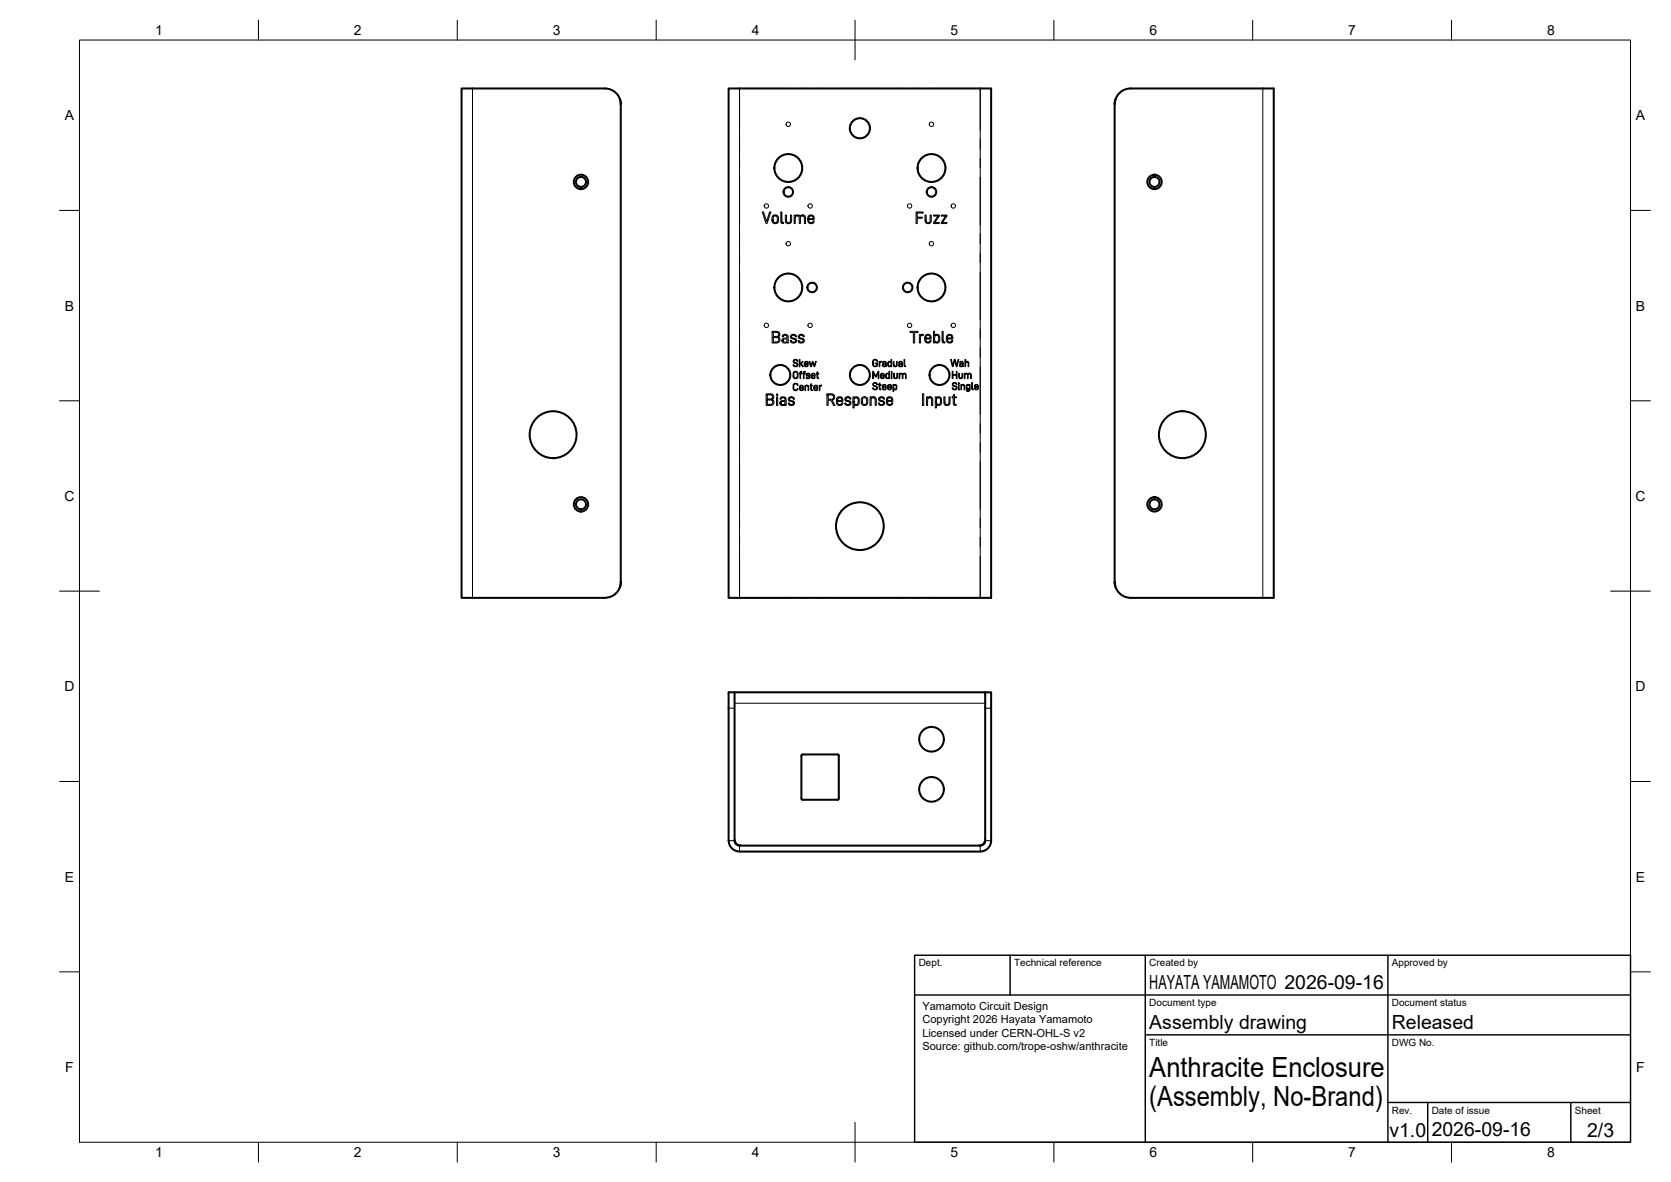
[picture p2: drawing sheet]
<svg xmlns="http://www.w3.org/2000/svg" width="420mm" height="297mm" viewBox="0 0 420 297" stroke-linecap="round" stroke-linejoin="round" font-family="sans-serif">
<!-- layer: Visible -->
<g fill="none" stroke="#000" stroke-width=".51">
<path d="M152.1 22.2h-36v128h36M152.1 22.2a4 4 0 0 1 4 4M155.8 24.8l.3 1.2v120.5M183.2 22.2h66v128h-66zM280.3 26.2a4 4 0 0 1 4-4h36v128h-36a4 4 0 0 1-4-4M280.5 24.8l-.2 1.2v120.5M156.1 146.5l-.3 1.1M156.1 146.2a4 4 0 0 1-4 4M280.3 146.5l.2 1.1M184.7 174v37.3M247.7 174v37.3M247.7 174h-64.5v37.3"/>
<path d="M247.7 174h1.5v37.3M201.8 189.6h8.8M201.8 189.6l-.3 .3v10.8M210.6 189.6l.3 .3v10.8M183.2 211.2a2.77 2.77 0 0 0 2.7 2.8h60.6a2.74 2.74 0 0 0 2.7-2.8M184.7 211a1.49 1.49 0 0 0 1.5 1.5M201.5 200.7l.3 .3M201.8 201h8.8M210.9 200.7l-.3 .3M247.7 211a1.49 1.49 0 0 1-1.5 1.5M247.7 211.2a1.26 1.26 0 0 1-1.2 1.3h-60.6a1.26 1.26 0 0 1-1.2-1.3"/>
<circle cx="216.2" cy="32.2" r="2.53"/>
<circle cx="146.1" cy="45.7" r="1.81"/>
<circle cx="146.1" cy="45.7" r="1.26"/>
<circle cx="198.2" cy="48.2" r="1.2"/>
<circle cx="198.2" cy="42.2" r="3.5"/>
<circle cx="234.2" cy="48.2" r="1.2"/>
<circle cx="234.2" cy="42.2" r="3.5"/>
<circle cx="290.3" cy="45.7" r="1.26"/>
<circle cx="290.3" cy="45.7" r="1.81"/>
<circle cx="198.2" cy="72.2" r="3.5"/>
<circle cx="204.2" cy="72.2" r="1.2"/>
<circle cx="228.2" cy="72.2" r="1.2"/>
<circle cx="234.2" cy="72.2" r="3.5"/>
<circle cx="196.2" cy="94.2" r="2.51"/>
<circle cx="216.2" cy="94.2" r="2.51"/>
<circle cx="236.2" cy="94.2" r="2.51"/>
<circle cx="139.1" cy="109.2" r="5.9"/>
<circle cx="297.3" cy="109.2" r="5.9"/>
<circle cx="146.1" cy="126.7" r="1.81"/>
<circle cx="146.1" cy="126.7" r="1.26"/>
<circle cx="216.2" cy="132.2" r="6"/>
<circle cx="290.3" cy="126.7" r="1.26"/>
<circle cx="290.3" cy="126.7" r="1.81"/>
<circle cx="234.2" cy="185.8" r="3.1"/>
<circle cx="234.2" cy="198.4" r="3.1"/>
</g>
<!-- layer: Visible Narrow -->
<g fill="none" stroke="#000" stroke-width=".25">
<path d="M118.8 22.2v128M156.1 26h.1M185.9 22.2v128M246.5 22.2v128M280.3 26h.1M317.5 22.2v128M156.1 146.5h.1M280.3 146.5h.1M183.2 178h1.5M184.7 176.7h63M247.7 178h1.5M183.2 211.3h1.5"/>
<path d="M185.9 212.5v1.5M246.5 212.5v1.5M247.7 211.3h1.5"/>
</g>
<!-- layer: Reference -->
<g fill="none" stroke="#000" stroke-width=".25">
<path d="M185.9 35v2.4M185.9 39.8v2.4M198.4 22.2h-12.5v10.4M200.7 22.2h2.4M205.5 22.2h2.4M210.2 22.2h12M224.5 22.2h2.4M229.3 22.2h2.4M234.1 22.2h12.4v10.4M246.5 35v2.4M246.5 39.8v2.4M185.9 44.6v11.9"/>
<path d="M185.9 58.9v2.3M191.7 53.3h.3l.7 2.4 .8-2.4h.3l-.9 2.9h-.3zM194.2 54.3l.6-.3 .8 .3 .1 1.1-.3 .7-.6 .1-.6-.3-.1-.6h.3l.1 .5 .3 .2 .5-.1 .2-.4-.1-.9-.3-.3-.6 .2-.1 .8h-.3zM196.3 53.3h.3v2.4l.1 .2h.3v.3l-.5-.1-.2-.3zM197.5 54h.3v1.7l.3 .3 .5-.1 .1-.3 .1-1.6h.3l-.1 1.6-.3 .5-.6 .1-.5-.3zM199.7 54h.3v.3l.3-.3h.4l.5 .4 .3-.4 .7 .1 .3 .5v1.6h-.3v-1.5l-.3-.4-.6 .2v1.7h-.3l-.1-1.8-.3-.1h-.4l-.2 .4v1.5h-.3zM203.3 54.2l.7-.2 .6 .4 .1 .8h-1.3l.1 .5 .3 .2h.4l.2-.4h.3l-.3 .6-.6 .1-.6-.3-.1-.9h1.3v-.5l-.3-.2h-.5l-.2 .7h-.3zM230.3 53.3h1.8v.2h-1.5v1.1h1.3v.2h-1.3v1.4h-.3zM232.6 54h.3v1.6l.4 .4 .4-.1 .1-.2 .1-1.7h.3v1.5l-.4 .6-.8 .1-.3-.4zM234.7 54h1.5v.3l-1.1 1.6h1.1v.3h-1.5v-.3l1.1-1.6h-1.1zM236.7 54h1.4v.3l-1.1 1.6h1.1v.3h-1.4v-.3l1.1-1.6h-1.1zM246.5 44.6v11.9"/>
<path d="M246.5 58.9v2.3M185.9 63.6v2.4M185.9 68.4v11.9M246.5 63.6v2.4M246.5 68.4v11.9M185.9 82.7v2.4M185.9 87.4v2.4M185.9 92.2v11.9M192.6 99h1.4l.5 .3v.7l-.4 .4 .5 .4v.5l-.3 .5-1.7 .1v-1.4h.3v1.1h1.1l.3-.5-.3-.5-1.4-.1v-1.3h.3v1.1l1.1-.1 .3-.4-.3-.5-1.4-.1zM194.1 83.3h1.4l.5 .3v.8l-.4 .3 .4 .3 .1 .5-.3 .6-1.7 .1v-1.4h.4v1.1h.9l.4-.4-.2-.6-1.5-.1v-1.3h.4v1l1.1-.1 .2-.2-.1-.5-1.6-.2zM195.2 99.7h.3v2.2h-.3zM195.2 99h.3v.4h-.3z"/>
<path d="M196.3 99.9l.8-.2 .5 .3 .1 1.9h-.3v-.2l-.6 .2-.6-.2-.1-.4h.3l.1 .3 .3 .1 .4-.1 .2-.3v-.4h-.7l-.3 .4h-.3l.3-.6h1v-.5l-.4-.2-.8 .3zM196.9 84.2l.7-.2 .5 .4 .1 1.8h-.3v-.2l-.5 .2-.7-.2-.1-.4h.3h-.3l.2-.4 1.1-.2v-.5l-.3-.2h-.4l-.2 .3h-.3zM197 85.3l.9-.1v.5l-.3 .3h-.4l-.3-.2zM198.4 99.9l.8-.2 .5 .3v.3h-.2l-.4-.3h-.4l-.2 .2 .1 .4 1.1 .3 .1 .5-.2 .4-.8 .1-.5-.3-.1-.3h.3l.4 .4 .4-.1 .2-.2-.1-.4-1.1-.3zM198.8 84.3l.3-.2 .6-.1 .5 .3 .1 .3h-.3l-.4-.3-.6 .2 .2 .4 1 .4 .1 .4-.3 .4-.8 .1-.4-.3-.1-.3h.3l.4 .4 .4-.1 .2-.3-.1-.3-1-.3zM199.5 93.6l.4-.3 .7 .3 .1 1.1-.3 .4h-.7l-.3-.4v-.2h.2l.2 .5 .6-.1v-1.3l-.6-.1-.2 1h-.2zM199.5 90.5l.6-.2 .4 .2 .1 .3-.5-.3-.5 .2 .2 .4 .8 .2v.4l-.2 .4-.5 .1-.4-.3-.1-.3 .5 .4h.4l.1-.3v-.3l-.9-.3zM199.6 96.5l.6-.2 .4 .3 .1 .3-.5-.4h-.4l-.2 .3 .1 1.1 .5 .1 .5-.4-.3 .5-.6 .1-.3-.3-.1-1.1zM200.8 84.3l.5-.3 .8 .2 .1 .4h-.2l-.4-.3h-.4l-.2 .2 .1 .4 1.1 .3v.5l-.2 .4-.6 .1-.7-.3v-.3h.3l.3 .4 .5-.1 .2-.2-.2-.4-1-.3zM201 90.3h.1v1.2l.6-.7h.2l-.4 .5 .5 .9h-.2l-.4-.7-.3 .3v.4h-.1zM201.1 96.9l.5-.1 .4 .3v.4h-.8l.2 .5 .6-.3-.2 .4-.3 .1-.4-.2-.1-.6h.2l-.2-.2zM201.2 93.5l.4-.2-.3 .3v.2h.3v.2h-.3v1.2h-.2v-1.2h-.1z"/>
<path d="M201.2 97.1l.5-.1 .1 .4h-.6zM202.1 93.5l.4-.2-.3 .3v.2h.3v.2h-.3v1.2h-.2v-1.2h-.2zM202.4 90.9l.4-.1 .4 .2v.5h-.8l.2 .5 .6-.3-.1 .4-.5 .1-.3-.3-.1-.5h.9l-.3-.4-.6 .4zM202.4 96.8l.1 .2 .3-.2 .5 .1v1.3h-.1v-1.1l-.3-.1-.3 .2-.1 1h-.1zM202.8 94l.3-.2 .5 .1 .1 .3-.4-.3-.4 .3 .7 .4-.1 .5-.7-.1-.1-.2 .4 .2 .4-.2v-.2l-.7-.2zM203.4 90.8h.2l.3 1.1 .4-1.1h.1l.3 1.1 .4-1.1h.2l-.4 1.4h-.2l-.4-1.1-.3 1.1h-.2zM203.9 96.5l.1-.1v.4h.3l-.3 .2v.9l.3 .1v.2l-.4-.3v-.9h-.3l.3-.2zM204.1 93.9l.5-.1 .3 .2 .1 .5h-.9l.3 .5 .6-.3-.2 .4-.5 .1-.3-.2zM204.3 94h.4l.1 .4h-.7zM204.7 97l.6-.2 .3 .2v.5h-.8l.2 .5 .6-.3-.2 .4-.4 .1-.3-.3-.1-.5h.8v-.3l-.2-.1-.6 .4zM205.4 93.5l.2-.1v.4h.3v.2h-.3v.9l.3 .3-.5-.2v-1h-.2l.2-.2zM206 96.8l.2 .2 .4-.2v.2l-.4 .1v1.1h-.2z"/>
<path d="M207.9 99h1.4l.5 .3v.8l-.5 .5 .7 1.3h-.4l-.7-1.3h-.7v1.3h-.3v-2.7h.3v1.1h1.1l.3-.4-.2-.6-1.5-.1zM210.6 99.9l.7-.2 .6 .5v.7h-1.3v.4l.3 .3h.5l.2-.4h.3l-.1 .4-.3 .2-.6 .1-.5-.4-.1-.8h1.3l-.1-.6-.4-.1-.4 .1-.1 .6h-.3zM212.5 100l.8-.3 .6 .3 .1 .3h-.3l-.4-.4-.6 .3 .1 .3 1.1 .5 .1 .5-.4 .3-.7 .1-.5-.3v-.3h.3l.3 .3h.4l.3-.2-.2-.4-1-.3zM214.5 99.7h.3v.3l.3-.3 .5 .1 .4 .6v1.1l-.5 .4h-.4l-.3-.3v.9h-.3v-1.5h.3l.2 .6h.5l.2-.2 .1-.9-.2-.4-.5-.1-.3 .3v.7h-.3zM216.7 99.9l.8-.2 .6 .4 .1 1.1-.5 .7h-.7l-.3-.4-.1-.5h.3h-.3v-.6zM218.8 99.7h.3v.3l.2-.2 .5-.1 .5 .3v1.9h-.3v-1.6l-.4-.3-.5 .2v1.7h-.3zM219.4 93.3h.2l.6 1.3 .6-1.3h.2v1.9h-.2v-1.5l-.5 1.1h-.2l-.5-1.1v1.5h-.2zM219.5 90.5l.7-.2 .4 .3 .1 .3-.6-.4-.3 .1-.2 .3v.8l.3 .3h.3l.3-.3v-.3h-.5v-.2h.7v.5l-.3 .4-.5 .1-.4-.3zM219.5 96.3l.7-.2 .3 .3 .1 .2-.5-.3-.5 .2 .2 .4 .8 .3v.4l-.2 .3-.5 .1-.4-.2-.1-.3 .6 .3 .5-.2-.1-.4-.9-.3zM221 100l.8-.3 .6 .3v.3h-.3l-.4-.4-.5 .3 .1 .3 1.1 .5v.4l-.3 .4-.8 .1-.4-.3v-.3h.2l.4 .3h.4l.3-.3-.2-.3-1-.3zM221 90.8h.2v.2l.5-.2v.2l-.5 .2v.9h-.2zM221.1 96.3l.2-.1v.4h.3l-.3 .2v.9l.2 .3-.4-.3v-.9h-.2l.2-.2z"/>
<path d="M221.6 93.9l.4-.1 .3 .3 .1 .4h-.9l.2 .5 .7-.3-.3 .4-.4 .1-.3-.3-.1-.5h.9l-.3-.5-.6 .5zM222 96.7l.5-.1 .3 .2v.5h-.8l.2 .5 .6-.3-.1 .4-.4 .1-.4-.2zM222 91l.5-.2 .3 .2 .1 1.1-1-.1 .1-.5 .7-.1-.1-.4h-.4l-.3 .2zM222.1 96.9l.4-.1 .2 .4h-.7zM222.1 91.6l.6-.1v.4l-.5 .1zM222.7 94l.4-.2 .4 .2v-.7h.2v1.9h-.2v-.2l-.2 .2-.6-.2v-.4h.2l.2 .4 .3-.1 .1-.3v-.5l-.3-.2-.3 .2v.5h-.2zM223 100l.5-.3 .8 .3 .2 .9h-1.3v.5l.3 .2h.4l.3-.4h.3l-.3 .6-.6 .1-.6-.3-.1-.9h1.3l-.1-.6-.4-.1-.4 .1-.1 .6h-.3zM223.3 96.7l.5-.1 .3 .2 .1 .5h-.9l.3 .5 .6-.3-.2 .4-.5 .1-.3-.2zM223.3 90.9l.5-.1 .2 .2v-.7h.2v1.8l-.2-.1-.2 .2-.5-.2-.1-.4 .5 .4 .3-.3v-.5l-.2-.2-.3 .1-.1 .5h-.2zM223.4 96.9l.4-.1 .2 .4h-.7zM224.1 93.8h.2v1.4h-.2zM224.1 93.4h.2v.2h-.2z"/>
<path d="M224.5 96.6h.2v.2l.5-.2 .3 .4-.1 .8-.3 .2-.4-.2v.6h-.2v-1h.2l.2 .4h.3l.1-.7-.1-.3h-.3l-.2 .6h-.2zM224.6 90.8h.2v1l.3 .2 .3-.2v-1h.2v.9l-.2 .4-.4 .1-.3-.2zM224.7 93.8h.2v1l.2 .2 .4-.2v-1h.2v.9l-.2 .4-.5 .1-.3-.2zM226 90.9l.5-.1 .4 .2v1.1l-.9-.1-.1-.2 .4 .2 .4-.2v-.3h-.4l-.4 .3 .2-.4h.6l-.1-.4-.6 .2zM226.1 93.8h.2v.2l.5-.2 .2 .2 .3-.2 .4 .1 .2 1.3h-.2v-1l-.3-.3-.3 .3v1h-.2l-.1-1.1-.4-.1-.1 1.2h-.2zM227.3 90.3h.2v1.6l.3 .2-.5-.2zM228.8 83.3h2v.3h-.8v2.6h-.3v-2.6h-.9zM231.2 84h.2v.3l.3-.2 .5-.1v.3h-.4l-.3 .4-.1 1.5h-.2zM231.9 99h.4v2.9h-.4zM232.7 84.3l.8-.3 .5 .4 .1 .8h-1.3l.1 .5 .3 .2h.4l.2-.4h.3l-.3 .6-.7 .1-.4-.3-.2-1h1.3v-.4l-.4-.2-.4 .1-.2 .5h-.3zM233 99.7h.2v.3l.3-.2 .5-.1 .4 .3 .1 1.9h-.3v-1.6l-.5-.3-.4 .3-.1 1.6h-.2zM234.7 83.3h.3v1l.3-.2 .4-.1 .6 .5v1.1l-.4 .6h-.5l-.4-.3v.3h-.3v-.9h.3l.1 .4 .3 .2h.4l.2-.4v-.9l-.4-.3-.5 .1-.1 .9h-.3z"/>
<path d="M235.2 99.7h.3v.3l.3-.3 .5 .1 .4 .6v1.1l-.6 .4h-.4l-.2-.3v.9h-.3v-1.5h.3l.2 .6h.5l.2-.2 .1-.9-.3-.5h-.4l-.3 .3v.7h-.3zM236.9 83.3h.3v2.5l.4 .1v.3l-.5-.1-.2-.3zM237.3 99.7h.3v1.5l.4 .4 .6-.2v-1.7h.3v1.6l-.3 .5-.6 .1-.6-.3zM238.1 84.3l.9-.3 .5 .4 .1 .8h-1.3v.6l.3 .1h.5l.2-.4h.3l-.4 .6h-.9l-.3-.7v-.5h1.3l-.1-.5-.7-.1-.2 .6h-.3zM239 90.3h.2l.4 1.5 .3-1.5h.3l.3 1.5 .4-1.5h.2l-.5 1.8h-.1l-.4-1.5-.5 1.5h-.1zM239.4 93.3h.2v.8h.9v-.8h.1v1.9h-.1v-.9h-.9v.9h-.2zM239.6 96.3l.5-.2 .4 .2 .1 .3-.5-.3h-.3l-.2 .3 .2 .3 .8 .2v.5l-.3 .3h-.5l-.4-.3v-.2h.2l.1 .3 .5 .1 .3-.2-.2-.4-.8-.3zM239.7 99.2l.3-.1v.6h.5v.3h-.5v1.4l.4 .2v.3l-.4-.1-.3-.3v-1.5h-.3v-.3h.3zM241 96.6h.2v1.4h-.2zM241 96.2h.2v.2h-.2zM241.1 93.8h.1v.9l.3 .3 .3-.1 .1-1.1h.1v1l-.2 .3-.6-.1zM241.4 90.9l.5-.1 .2 .2 .1 1.1-.9-.1-.1-.2 .4 .2 .4-.2v-.3l-.8 .3 .3-.4h.5l-.2-.5-.5 .3z"/>
<path d="M241.6 96.6l.2 .2 .3-.2 .4 .1 .1 1.3h-.2v-1l-.2-.2-.4 .2v1h-.2zM242.4 93.8l.2 .2 .5-.2 .3 .2 .2-.2h.4l.2 .3v1.1h-.1v-1l-.3-.3-.4 .3v1h-.2v-1.1l-.4-.1-.2 1.2h-.2zM242.6 90.3h.2v.7l.2-.2 .5 .1 .1 1.2h-.2v-1l-.3-.2-.3 .3v.9h-.2zM243 96.8l.5-.2 .2 .2v-.2h.2v1.4l-.3 .3h-.4l-.2-.3 .6 .2 .1-.5-.2 .2-.3-.1-.3-.5h.2l.1 .4h.3l.2-.2v-.5l-.4-.2-.2 .5h-.2zM244.3 96.1h.2v1.6l.3 .3-.5-.3zM245.1 96.7l.5-.1 .3 .2 .1 .5h-.8l.2 .5 .6-.3-.2 .4-.4 .1-.4-.3v-.5h.8l-.2-.4-.6 .4zM246.5 82.7v2.4M246.5 87.4v2.4M246.5 92.2v11.9M185.9 106.5v2.4M185.9 111.2v2.4M185.9 116v11.9"/>
<path d="M217 100.1l.4-.1 .4 .2 .1 .9-.2 .5h-.5l-.3-.2zM246.5 106.5v2.4M246.5 111.2v2.4M246.5 116v11.9M185.9 139.8v10.4h12.5M185.9 130.3v2.4M185.9 135.1v2.3M210.5 134.1l.8 1.6M212.7 137.1l1.6 .8M216.2 126.2a6 6 0 0 0-6 6M218.1 126.5l1.6 .9M221.1 128.7l.8 1.7"/>
<path d="M222.2 132.3a6 6 0 0 1-6 5.9M246.5 139.8v10.4h-12.4M246.5 130.3v2.4M246.5 135.1v2.3M200.7 150.2h2.4M205.5 150.2h2.4M210.2 150.2h12M224.5 150.2h2.4M229.3 150.2h2.4"/>
<circle cx="198.2" cy="31.2" r=".55"/>
<circle cx="216.2" cy="32.2" r="2.52"/>
<circle cx="234.2" cy="31.2" r=".55"/>
<circle cx="192.7" cy="51.8" r=".55"/>
<circle cx="198.2" cy="42.2" r="3.5"/>
<circle cx="198.2" cy="48.2" r="1.2"/>
<circle cx="203.7" cy="51.8" r=".55"/>
<circle cx="228.7" cy="51.8" r=".55"/>
<circle cx="234.2" cy="48.2" r="1.2"/>
<circle cx="234.2" cy="42.2" r="3.5"/>
<circle cx="239.7" cy="51.8" r=".55"/>
<circle cx="198.2" cy="72.2" r="3.5"/>
<circle cx="198.2" cy="61.2" r=".55"/>
<circle cx="204.2" cy="72.2" r="1.2"/>
<circle cx="228.2" cy="72.2" r="1.2"/>
<circle cx="234.2" cy="61.2" r=".55"/>
<circle cx="234.2" cy="72.2" r="3.5"/>
<circle cx="192.7" cy="81.8" r=".55"/>
<circle cx="196.2" cy="94.2" r="2.51"/>
<circle cx="203.7" cy="81.8" r=".55"/>
<circle cx="216.2" cy="94.2" r="2.51"/>
<circle cx="228.7" cy="81.8" r=".55"/>
<circle cx="236.2" cy="94.2" r="2.51"/>
<circle cx="239.7" cy="81.8" r=".55"/>
</g>
<!-- layer: BORDER -->
<g fill="none" stroke="#000" stroke-width=".25">
<path d="M20 10.1h390v276.9h-390zM65 5.1v5M115 5.1v5M165 5.1v5M215 5.1v10M265 5.1v5M315 5.1v5M365 5.1v5M15 52.9h5M410 52.9h5M15 100.7h5M410 100.7h5"/>
<path d="M15 148.6h10M405 148.6h10M15 196.4h5M410 196.4h5M15 244.2h5M410 244.2h5M65 287v5M115 287v5M165 287v5M215 282.1v9.9M265 287v5M315 287v5"/>
<path d="M365 287v5"/>
</g>
<!-- layer: TITLEBLOCK -->
<path d="M230 240.1h180v46.9h-180zM230 250h180M254 240.1v9.9M288 240.1v46.9M349 240.1v46.9M288 260.1h122M349 277.1h61M359 277.1v9.9M395 277.1v9.9" fill="none" stroke="#000" stroke-width=".36"/>
<g font-size="7">
<text x="289" y="270.6">Anthracite Enclosure</text>
<text x="289" y="278.1">(Assembly, No-Brand)</text>
</g>
<g font-size="4.9">
<text x="289" y="248.5">HAYATA YAMAMOTO 2026-09-16</text>
<text x="289" y="258.6">Assembly drawing</text>
<text x="350" y="258.6">Released</text>
<text x="349.4" y="285.7">v1.0</text>
<text x="360" y="285.5">2026-09-16</text>
<text x="399.1" y="285.7">2/3</text>
</g>
<g font-size="3.5">
<text x="39" y="8.8">1</text>
<text x="89" y="8.8">2</text>
<text x="139" y="8.8">3</text>
<text x="189" y="8.8">4</text>
<text x="239" y="8.8">5</text>
<text x="289" y="8.8">6</text>
<text x="339" y="8.8">7</text>
<text x="389" y="8.8">8</text>
<text x="16.3" y="30.2">A</text>
<text x="411.3" y="30.2">A</text>
<text x="16.3" y="78">B</text>
<text x="411.3" y="78">B</text>
<text x="16.2" y="125.9">C</text>
<text x="411.2" y="125.9">C</text>
<text x="16.2" y="173.7">D</text>
<text x="411.2" y="173.7">D</text>
<text x="16.3" y="221.6">E</text>
<text x="411.3" y="221.6">E</text>
<text x="16.4" y="269.4">F</text>
<text x="411.4" y="269.4">F</text>
<text x="39" y="290.8">1</text>
<text x="89" y="290.8">2</text>
<text x="139" y="290.8">3</text>
<text x="189" y="290.8">4</text>
<text x="239" y="290.8">5</text>
<text x="289" y="290.8">6</text>
<text x="339" y="290.8">7</text>
<text x="389" y="290.8">8</text>
</g>
<g font-size="2.8">
<text x="231.9" y="253.8">Yamamoto Circuit Design</text>
<text x="231.9" y="257.2">Copyright 2026 Hayata Yamamoto</text>
<text x="231.9" y="260.6">Licensed under CERN-OHL-S v2</text>
<text x="231.9" y="264">Source: github.com/trope-oshw/anthracite</text>
</g>
<g font-size="2.5">
<text x="231" y="242.9">Dept.</text>
<text x="255" y="242.9">Technical reference</text>
<text x="289" y="242.9">Created by</text>
<text x="350" y="242.9">Approved by</text>
<text x="289" y="252.8">Document type</text>
<text x="350" y="252.8">Document status</text>
<text x="289" y="262.9">Title</text>
<text x="350" y="262.9">DWG No.</text>
<text x="350" y="279.9">Rev.</text>
<text x="360" y="279.9">Date of issue</text>
<text x="396" y="279.9">Sheet</text>
</g>
</svg>
